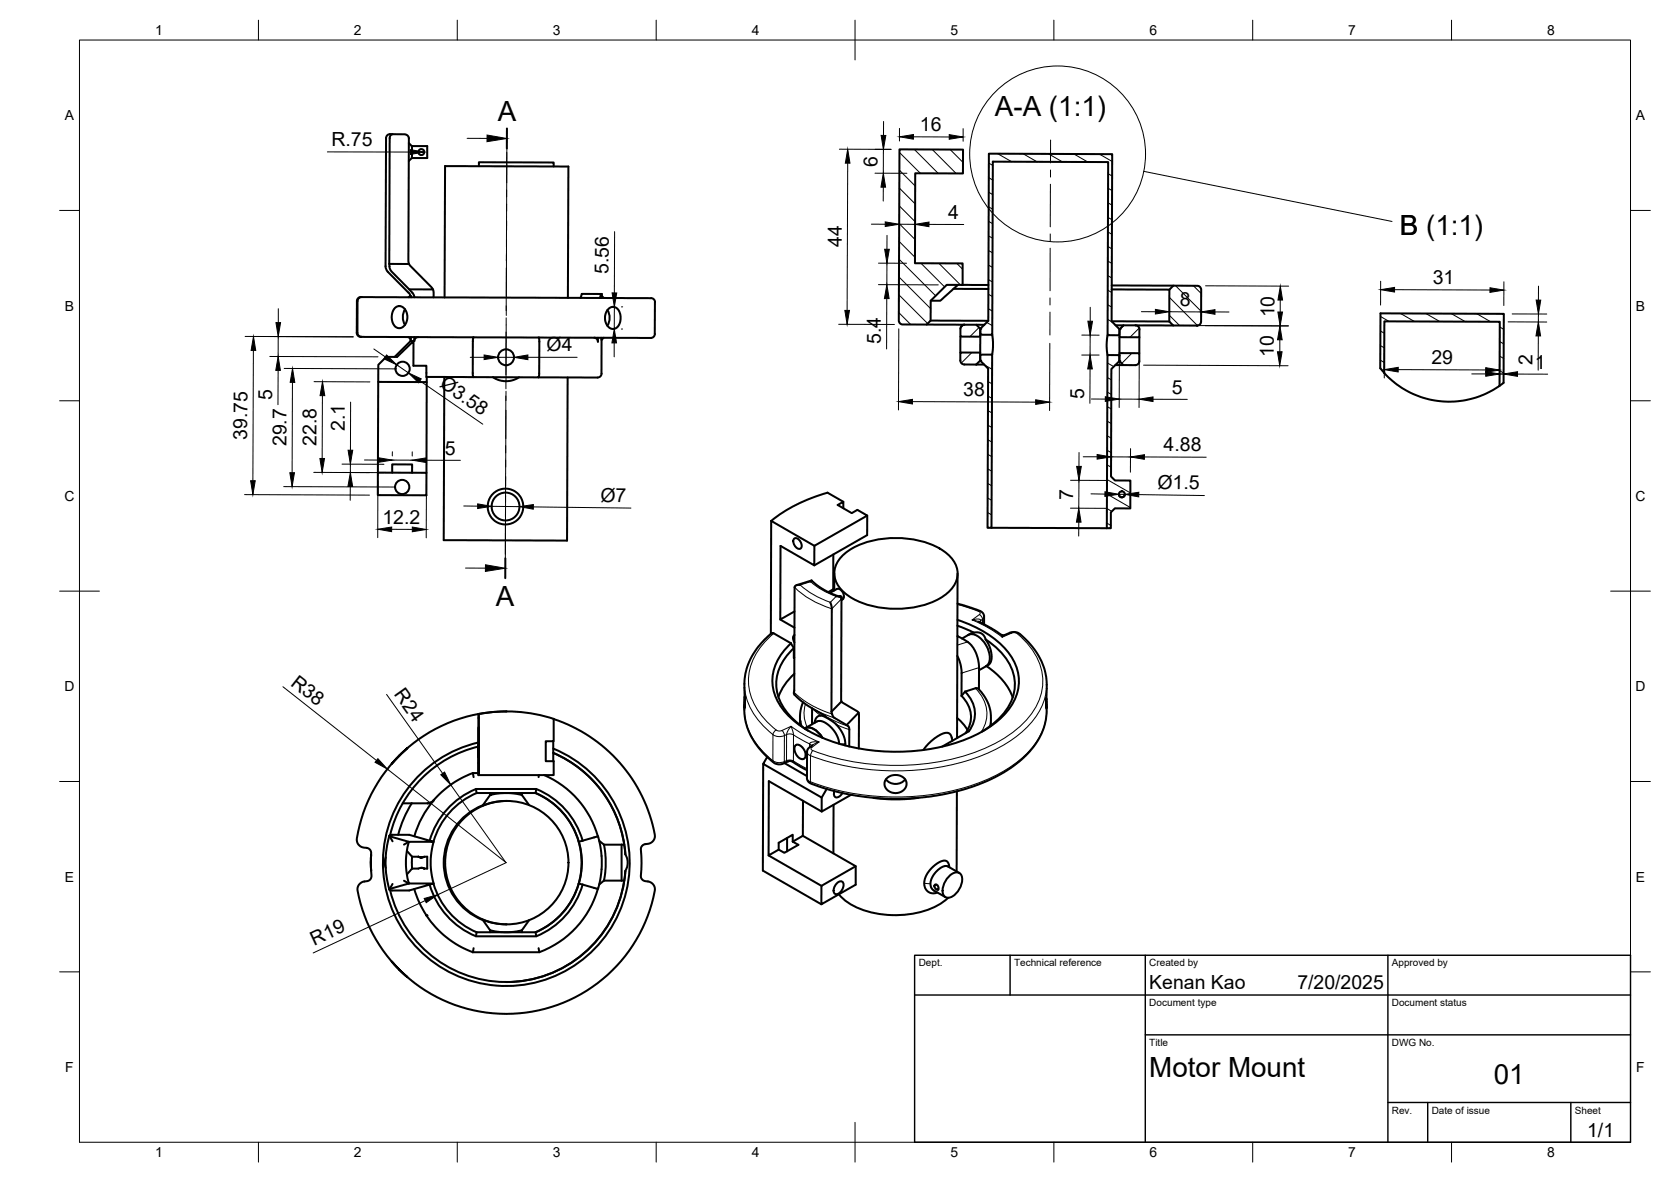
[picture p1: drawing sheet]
<svg xmlns="http://www.w3.org/2000/svg" width="420mm" height="297mm" viewBox="0 0 420 297" stroke-linecap="round" stroke-linejoin="round" font-family="sans-serif">
<!-- layer: Visible -->
<g fill="none" stroke="#000" stroke-width=".51">
<path d="M98.1 33.7h.6M98.1 33.7a1.01 1.01 0 0 0-1 1l-.2 32.2M102.8 35.9l.7 .8M103.5 36.7v3M103.5 36.7h3.9v3h-3.9M103.5 39.7l-.7 .8M226.2 37.5l15.9 .1v6l-12-.1v22.7h11.9v5.4h-4l-4 4v5l-1 1-6.2-.1-.5-.2-.3-.5zM248.6 38.6l31.1 .1-.2 42 2 2v1.6l-3-.1 .1-43.5-29-.1-.1 43.5h-3v-1.5l2-2zM120.4 41.8v-1h18.8v1M89.7 75.7v7.9a1.03 1.03 0 0 0 1.2 1.1M89.9 75.7v7.9a1.01 1.01 0 0 0 1 1.1M90.7 74.7l70.3 .2a7.5 7.5 0 0 1 3.4 .3l.3 .7-.1 8a1.3 1.3 0 0 1-1.8 1l-71.9-.2"/>
<path d="M90.8 74.6a1.01 1.01 0 0 0-1.1 1M90.9 74.6a1.01 1.01 0 0 0-1 1M96.9 66.9l.2 .8 .4 .6 5.2 5.2 .5 .8M97.9 66.3h4.9l6.1 6.4h-6M97.9 66.3l.1-31.6 .2-.7 .5-.3 3.2 .1 .6 .2 .3 .7-.1 30.9 .1 .7M97.9 66.3l.1 1 .3 .7 5.4 5.6 .5 1.1M99.2 77.5l.7-.5 .8-.1 .8 .5 .7 1 .2 1-.1 1.1-.4 1.1-.9 .8-.8 .1-.6-.3-.9-1.1-.2-1.8 .3-1.2zM101.9 77.7a3.7 3.7 0 0 0-.1 3.9M102.8 74.7l.4-.4 .2 .4M108.9 72.7l.1 2M111.8 74.7l.1-33h.2l30.8 .2-.1 33M151.3 73.9h-5l-.3 1"/>
<path d="M151.3 74.4l-.1 .5M151.3 74.4l-.1-.5-.4 1M151.3 74.4l.5 .5M152.7 77.9a3.7 3.7 0 0 1 0 3.9M153 77.6l1-.5 1 .3 .6 .7 .4 .9v1.2l-.2 1-.5 .9-.7 .5-.7 .1-.7-.4-.6-.6-.4-.9 .1-1.9zM239.7 72.6h8.8M240.9 71.6l-3 2.7a3 3 0 0 1-3.3 1.3h-.6M242 71.6h6.5M279.5 71.7l15.5 .1M279.5 72.7l14.5 .1M295 71.8h6.2l.6 .4 .2 .5v8.1l-.1 .5-.4 .4-6.5 .1-1-1v-8zM95.1 96l-.1 22.8"/>
<path d="M102.7 84.7l.6 .5M103.2 85.7h.8M103.2 85.7l-4 4M103.3 85.2l-.1 .5M103.4 84.7l-.1 .5M104.2 84.7v1M105.1 84.7a.98 .98 0 0 0-.9 1M107.3 96l-.1 22.8M111.7 94.7l-.1 41 31 .2 .1-41M119.1 84.8l-.2 .7v8.7l.1 .6-11.8-.1v-2.8h-3.3l.1-6.2-4.2 4h-2.7l-2 2v4.3h12.2v-1.3M123.9 94.8l1.5 .7 1.4 .3 1.9-.2 1.8-.8M135.4 84.8l.2 1v8.4l-.2 .6h-16.4"/>
<path d="M149.4 84.9a.98 .98 0 0 1 .9 1M150.3 84.9v1M151.2 84.9l.1 .5M151.3 85.4v8.5a1.42 1.42 0 0 1-1.7 1l-14.2-.1M151.8 84.9l-.5 .5M233 81.6h9.5M234 80.6h14.5M241.5 88.6h5v2l-1.1 1h-2.9a1.01 1.01 0 0 1-1-1zM241.5 84.6v4M241.8 81.9l.7-.3h3l1 1v2h-5v-2zM245.4 91.6h2.1M245.5 81.6h2"/>
<path d="M246.5 89.1h3l-.2 43.5h-1l.2-40-2-2zM246.5 84.6v4M249.5 84.1l.2 3.2-.2 1.8M278.5 89.2h3v1.5l-2.1 2v27l1 1 3.8 .1v7l-3.9-.1-1 1v4h-1zM278.5 84.2l-.2 2.1 .2 2.9M279.5 80.7l14.5 .1M280.5 91.7h1.9M280.5 81.7l2 .1M281.5 88.7l5 .1v2a1.01 1.01 0 0 1-1 1l-3.1-.1-.9-1zM281.5 84.7v4M281.5 82.7l1-.9h3a1.01 1.01 0 0 1 1 1v2l-5-.1zM285.5 81.8h9.5"/>
<path d="M286.5 84.8v4M347 92.6l.1-13.9 31 .2v17.3M347.1 92.5l1 1.2M348.1 80.8l29 .1-.1 16.1a22.1 22.1 0 0 1-29-3.3zM378.1 96.2l-1 .7M95 118.8h12.2v5.7l-12.2-.1zM98.6 118.8v-2.1h5v2.1M193.9 130.9l-.1 28.4M199.7 135.4a1.28 1.28 0 0 1 1.7 .9 .92 .92 0 0 1 .2 1 .92 .92 0 0 1-.8 .6 1.92 1.92 0 0 1-1.1-2.5zM204.8 137.2l-.1 4.9-8.4-4.9-.1 18.5 3.6-2M209.5 139.3v8.8l.3 .1M212 126.1l-3.9-2.3a39.4 39.4 0 0 0-14.2 7.1"/>
<path d="M212 127.7v-1.6l-1.4 .8 3.6 2.1 1.4-.9 2.5 1.5-13.3 7.6-10.9-6.3M212.1 139.4a20.9 20.9 0 0 1 15.6-4.1 17.8 17.8 0 0 1 11.6 5 5.8 5.8 0 0 1-.8 8.5 20.9 20.9 0 0 1-15.6 4.1 17.8 17.8 0 0 1-11.6-5 5.8 5.8 0 0 1 .8-8.5zM218.1 129.6l-.1 4.9-13.3 7.6M249.3 132.6l29 .1M281.3 124.2l.2 .6 .5 .2 .6-.2 .2-.6M196.2 155.7l3.6 2M199.8 159.6l-.4 .7 .4 1.2M201.2 147l-1 .1-.4 .4-.2 26.7 .8 1.1 1.7 1.3 5.5 3.4M203.8 146.2l.3-.3 1.4 1.3 1.7 1 3.9 1.7M204 145.9l-3.7 1.2M208.7 149l1.7-1a1.71 1.71 0 0 1 1.5 2.6l-.3 .2M208.8 151.4l.3 1.3v26.2l2.5-2.6 4.3 2.8-3 3.1"/>
<path d="M209.5 148.1l-1.2 .7M209.8 144.1v4.3M210.2 149.9l.9 .1 .5 .4v25.9M210.9 149.9l.4-.1 .3 .2v.6M240.7 159.9l2.6 1.4M240.7 157.2l4.2 1.8M240.7 151.7l4.7 1.4 1.5 .7 .5 .9v2.2M240.7 155.8a26.3 26.3 0 0 1 13.3 8.8 11.3 11.3 0 0 1-1.5 15 33.9 33.9 0 0 1-19.8 8.8 47.6 47.6 0 0 1-29.9-5 16.8 16.8 0 0 1-8.4-10.4 12.1 12.1 0 0 1 4.5-11.3M240.8 144.2l-.2 41.3M243.4 159.6a3.1 3.1 0 0 1 3.5 1.2 6.1 6.1 0 0 1 1.7 5.8l-.7 .8M244.9 159h1.3l1 .5 1.5 2.7 .6 1.8v1.6l-.5 1.2-2.6 1.6M244.9 159l-.8 .2-2.2 1.3"/>
<path d="M246 156.2l3.1 1.6 2.8 1.8h.7l2-.8 1.3 .2 1.1 .8 1.8 1.8 2.4 3.3 1.5 3.5 .5 3.2-.1 6.5v-2.7M120.4 179.4a38 38 0 0 1 18.8 1.3v5.6h-2v5h2v3.5h-18.8v-15.4h-.1v8.2a30 30 0 0 0-22.2 22.3M127.4 178.8a37.9 37.9 0 0 0-37.7 32.3 2.29 2.29 0 0 0 2.7 2l.6 .4 .3 .7-.1 3 .2 2.9a1.28 1.28 0 0 1-1.1 1.3 2.14 2.14 0 0 0-2.4 2.5 38 38 0 0 0 37.6 30.9 38 38 0 0 0 37.2-31.3 2.26 2.26 0 0 0-2.6-2.1l-.7-.4-.2-.5 .1-3.7-.2-3.3a1.28 1.28 0 0 1 1.1-1.4 2.14 2.14 0 0 0 2.4-2.4 38 38 0 0 0-25.4-29M187.2 177.4l.1 3 1 3.5 1.5 2.8 2.3 2.7 2.9 2.5 1.3 .2 2-.8h.6l4 2.3M198.9 161.7l-4.6-2.6-.7 .4-2.2 2.1-2.3 3.3-1.4 3.3-.5 2.8v6.9v-2.9M198.9 161.7l.7 1.2v2.5l.1-.1M199.6 162.9a11.6 11.6 0 0 0-4 11.7 17.3 17.3 0 0 0 7 8.7l.6 .3M199.7 169.3a14.4 14.4 0 0 0-4 5.8M201.9 176.5l-.6 2.1-.2 3.1M204.2 178v4M209.1 178.9l.3 .9 .3 .5 3.7 2.3 .2 .6-.1 4.4M215.9 179.1v9"/>
<path d="M240.7 164.8l.7 1.9 .4 1.7v6.5M241.8 174.9a7 7 0 0 1 1 9.3M242.6 173.8a7.3 7.3 0 0 1 1 10l-6.7 3.8M242.7 173.8l-.9 1.1M243.3 161.3l1.5 1.6 .6 1.2 .5 1.6 .3 1.8-.1 5.8M246 173.1l1.6 2 1.1 2.2 .4 1.7 .1 3.4M246 173.1l-.7-.1-2.6 .8M247.8 160.7a14.6 14.6 0 0 1 7.3 10.3 12.4 12.4 0 0 1-5 10.6l-3.2 2.3M248 167.4a16.2 16.2 0 0 1 6.6 7.9M263.2 177.6l-.2 3.4-.5 1.7-.8 2-2.2 3.4-3.2 3.3-3.9 2.7-5.3 2.6-5.2 1.8-6.3 1.4-7.8 .8h-4.4l-4.1-.2-4.1-.6-3.9-.7-3.8-1-3.5-1.3-.7-.4-.4-.8v-6.9l.4-.8 1-.7M100.4 189.9l2-1.9-3.9 3.9zM118.9 194.3a24.4 24.4 0 0 0-9.9 6.9"/>
<path d="M118.9 194.3h.1M119.7 198.3h15.2l-.2 1h-14.9zM119.7 198.3a20 20 0 0 0-11.7 13M119.9 199.3a19 19 0 0 0-10.9 12.2M120.3 187.6l.1 7.2M120.3 194.3h-1.4l.2 1M120.3 187.3v3zM120.3 186.6a31 31 0 0 0-19.5 46.3 31 31 0 0 0 50.1 4.1 31 31 0 0 0-11.8-48.9M120.3 194.8v-12l.1 12M120.4 187.3v3zM123.2 199.8l-1.9 2.6a15.4 15.4 0 0 1 6.1-1.1M123.2 199.8h.1a15.8 15.8 0 0 1 7.9 0"/>
<path d="M123.2 199.3v.5M131.2 199.8l1.9 2.5M131.2 199.3v.5M134.6 199.3a19 19 0 0 1 11.6 17.5 19 19 0 0 1-11.6 17.5M134.7 199.3a19 19 0 0 1 10.8 12.2M134.9 198.3a20 20 0 0 1 11.6 13M135.5 194.8l-.1 .5M136.8 194.8a23.9 23.9 0 0 1 13.5 15.4M139.1 186.3v5M191.9 192l-.1 26.8 14.7 8.5M192.9 190.2l-1 1.8 14.7 8.4v3.5l7.4-4.2M197.2 191.8l5.7 3.2"/>
<path d="M200 187.4l.4-.3 .5 .1 1.2 1 .5 1.4-.1 .7-.3 .3-.9 .1-1.1-1-.5-1.4zM201 182.1l.2-.9 .3 1.3M202.4 183l3.2-1.8 1.4 .2 1.6 1.1 1.2 1.3 .9 1.6 .3 1.5M202.4 183v.1M202.4 183a2.97 2.97 0 0 1 3.4 1.1l1 1.3a4.6 4.6 0 0 0-3.9-2.6l-.5 .2M204.8 181.7l.2-.9 .4-.6 1-.4 1.3 .5 1.9 1.2 1.3 1.3 1 1.6 .5 1.5 .1 1.4M207.9 198.3l-1.3 2.1M209.8 198.8a.93 .93 0 0 0-.1 1.2 .93 .93 0 0 0 1.2 .3l.9-1M222.8 195.9a3.1 3.1 0 0 0 4.8 0M222.8 195.8l.8-.7 .9-.3 1.9 .2 .9 .5 .5 .7 .1 .6-.1 .8-.4 .8-1 .7-1.1 .2-1.3-.2-1-.7-.5-.8-.1-1.1zM239.5 186.1l-.3-1.2-.5-.6-.4-.1h-.9l-2.5 1.4-1.6 1.5-1.1 1.4M240.6 198.9l-.1 20.1"/>
<path d="M240.7 180.4l1.3 1.3 1.3 1.8M93.3 214.8v4zM97 215.5a3.9 3.9 0 0 0 0 2.6M97.9 210l.7-.2h4.3l6 1.7-6.1 .1M97.9 210a24.1 24.1 0 0 0 0 13.6M97.9 210l.1 .2M98 210.2l.7 1.2M98 210.2l4.8 1.3a18.9 18.9 0 0 0 0 10.5M101.2 201.9h6.3M102.3 213.8l1.3 1.5M102.8 211.5l-1.2 .7M103.5 201.9a28 28 0 0 0-3.4 7.9"/>
<path d="M103.6 215.3v3M103.6 218.3l-1.3 1.5M103.6 215.3h1.6M105.2 215.3l.6 .2 .9-.2-.6 .2zM105.9 218.1l.8 .2-.6-.2-2.5 .2M106.7 215.3h.7v3h-.7M107.5 201.9l.7-.1 .8-.6a1.92 1.92 0 0 1-1.5 .7zM108.9 211.5h.1M109 201.2a24 24 0 0 0-4.8 9M109 211.5a18.9 18.9 0 0 0 0 10.5M121.4 202.4a15.5 15.5 0 0 0-9.8 14.4 15.5 15.5 0 0 0 9.8 14.4M145.5 211.5h.1"/>
<path d="M145.5 211.5a16.7 16.7 0 0 1 .8 5M146.3 217a16.7 16.7 0 0 1-.8 5M146.3 216.5v.5M150.3 210.2l-4.8 1.3M150.3 210.2l.1 .1a22.5 22.5 0 0 1-.1 13.1l-4.8-1.4M150.7 211.3l1.1 1M151.8 212.3l.2 .5a22.4 22.4 0 0 1-.2 8.5M151.8 212.3h5.2M156.3 212.3v9M156.9 212.3a30 30 0 0 0-17.8-23.1 29.9 29.9 0 0 1 18.2 25.5M157 212.3l.1 1a4.7 4.7 0 0 0 .6 2.6l.1 .6a4 4 0 0 1-.6 2.4l-.2 2.4M157.3 218.9a30 30 0 0 1-27.6 27.8 30 30 0 0 1-31.6-23"/>
<path d="M193.3 215l13.2 7.6M195.8 211.8l3.5-2v1.7l1.4 .8-3.5 2-1.4-.8zM197.9 210.6v3.3M201.9 210l13.3 7.7v4.6l-8.7 5v-4.7l8.7-4.9M201.9 201.2v8.8l-2.6 1.5M206.6 203.9l-13.3-7.6v18.7l2.5-1.5M209.6 202.3l-.1 12.1M219.6 200.5h.5M230.9 200.5l-4.5 .4h-2.9l-3.7-.4M238.7 218l-.3-1.1-.3-.4-.7-.2-.8 .2-2.1 1.4-.9 1-.8 1.2-.4 1.6v.9l.4 .9 .5 .6 .8 .3 .7 .1 .9-.2M241.2 219.4l-2.9-1.7-.6-.1-1.7 .9-1.5 1.8-.5 1.6 .3 1.4 .5 .5 2.9 1.7M98 223.4l-.1 .2"/>
<path d="M98.7 222.2l-.7 1.2M101.6 221.3l1.2 .7M102.8 222l6.1 .1-6 1.7h-4.3l-.7-.2M102.8 222l-4.8 1.4M104.2 223.4a24 24 0 0 0 14.7 15.9M108 222.3a20 20 0 0 0 11.7 13M109 222a19 19 0 0 0 10.9 12.3M109 222l-.1 .1M118.9 239.3h.1M119.1 238.3l-.2 1h16.7l-.2-1M119.8 234.3l-.1 1h15.2l-.2-1M119.8 234.3h14.9"/>
<path d="M123.2 233.8h.1a15.8 15.8 0 0 0 7.9 0M123.2 233.8v.5M127.4 232.3a15.4 15.4 0 0 1-6.1-1.2l1.9 2.7M133.1 231.2l-1.9 2.6v.5M145.5 222h.1M145.5 222a19 19 0 0 1-10.8 12.3M146.5 222.3a20 20 0 0 1-11.6 13M150.3 223.4a24 24 0 0 1-14.7 15.9M151.8 221.3l-1.1 1M151.8 221.3h5.2M156.9 221.3a30 30 0 0 1-29.6 25.5M210.5 221.9a.92 .92 0 0 1 1.5 0 2.33 2.33 0 0 1-1.9 2.8 1.55 1.55 0 0 1 0-2.4z"/>
<path d="M210.9 224.7a16.9 16.9 0 0 0 11.9 5.2 21.8 21.8 0 0 0 14.8-3.6l.8-.7M235.1 222.3h.4l.3 .3 .2 .6-.1 .4h-.4l-.5-.6zM238.4 220.5a2.28 2.28 0 0 1 3-1 3.4 3.4 0 0 1-.4 4.3 3.1 3.1 0 0 1-3.1 1.7 2.29 2.29 0 0 1-.7-3.1zM98.5 241.6l3.9 4z"/>
<circle cx="105.9" cy="38.2" r=".75"/>
<circle cx="101.2" cy="92.7" r="1.79"/>
<circle cx="127.2" cy="89.8" r="2"/>
<circle cx="101.1" cy="122.4" r="1.79"/>
<circle cx="127.1" cy="127.3" r="3.5"/>
<circle cx="127.1" cy="127.3" r="4.5"/>
<circle cx="282.1" cy="124.2" r=".75"/>
<circle cx="127.4" cy="216.8" r="15.5"/>
</g>
<!-- layer: Visible Narrow -->
<g fill="none" stroke="#000" stroke-width=".25">
<path d="M194.6 159.2a15.9 15.9 0 0 0-6.4 12.2 16.1 16.1 0 0 0 7 12.1M199.8 147.6a22.5 22.5 0 0 0 9.4 5.4M201.2 147a21.3 21.3 0 0 0 7.6 4.4l1.4-1.5M203.8 146.2l-2.6 .8M203.8 146.2a18.6 18.6 0 0 0 6.4 3.7M211.6 150.5l-2.5 2.5M240.8 151.9l5.2 1.7M240.9 160l-.2 .2M246 153.6l.5 .4-.2 .4M246 156.2l-1.6-.4 1.9-.2 .3 .3v.6M246.4 153.5l-.4 .1M247 155.6a1.33 1.33 0 0 0-.8-1.1l-1.7 1.3a31.4 31.4 0 0 1 7.5 4.3"/>
<path d="M247 155.6l-.7 .7M247 155.6v1.1M247.5 154.9l-.5 .7M251.6 159.4l.1 .2a.34 .34 0 0 0 .2 .4 .34 .34 0 0 0 .4-.2l.5-.3M253.9 159l.4 .1M254.3 159.1l-2.3 1M254.4 159.1l.7-.1 .7 .2M255.8 159.3a15.6 15.6 0 0 1 6.4 13.1 16.9 16.9 0 0 1-7.2 11.4 47.7 47.7 0 0 1-26.3 8.5 59.6 59.6 0 0 1-24.3-3.7M255.8 159.2l.6 .1M187.2 178.4a16.7 16.7 0 0 0 7.1 12.8M187.2 171.8a16.7 16.7 0 0 0 7.1 12.8M199.6 173.9l2.1 1.9 2.2 1.3 2.9 1.5 2.4 .8"/>
<path d="M202.5 176.9a7.8 7.8 0 0 0 .5 5.8M203.9 177.8l3.2 1.6 2.7 1M204.2 178l2.2 1.8M207.6 180l2.9 1.4 2.8 1.1M243.3 161.3l-2.6 .8M245.3 173a8.4 8.4 0 0 1 1.4 11M246.2 167.8l-4.4 1.3M263.2 178.6a16.8 16.8 0 0 1-7.5 12.9 47.8 47.8 0 0 1-24.5 8.5 61 61 0 0 1-27.8-3.7l-.5-.8M263.2 172.1a16.8 16.8 0 0 1-7.5 12.9 47.8 47.8 0 0 1-24.5 8.5 61.7 61.7 0 0 1-27.4-3.6M194.3 191.2a3 3 0 0 0 2.9 .2l-.2 .5M194.3 191.2l.2 .4M194.4 184.6l-.1 6.6"/>
<path d="M195.2 183.5a1.38 1.38 0 0 0-.8 1.1M195.2 183.5l.4 .2h.8l2.5-1.2a31.5 31.5 0 0 0 7 4l-1.8 1.3M196.6 183.6l.5 .5 .1 .8a3 3 0 0 1-2.9-.3M197.8 191.1v.3h.3M197.8 191.1l.7-.1 1 .2M197.8 184.6l-.6 .3v6.5l.6-.3M197.8 184.6l.7-.2 1 .3M199.5 191.2l-.2 .3M199.5 191.2l3.4 2M199.5 184.7l4.1 2.2M199.5 184.7l-.6-2.2-.7 1-.4 1v6.6M199.5 184.7v6.5"/>
<path d="M201.2 180v1.4M202.9 189a1.16 1.16 0 0 0 .9 .9M203.6 187l.2-.3 .6-.3 1.5 .1-1.6 .8M203.6 187l-.1 .8h.6M203.6 187l.4 .5M203.8 189.9v6.6l.2 .4M204.1 187.8l-.2 .4 .5 .4M204.4 188.6l-.4 .6-.2 .7M210.3 182.1l3.3 1.3M212.5 186.9l-1.3 .1M249.2 180.2l-.4 2.4M232.4 222l1.6 .1"/>
</g>
<!-- layer: Visible -->
<g fill="#000">
<circle cx="246.5" cy="90.6" r=".25"/>
<circle cx="246.5" cy="82.6" r=".25"/>
<circle cx="281.5" cy="90.7" r=".25"/>
<circle cx="281.5" cy="82.7" r=".25"/>
<circle cx="123.2" cy="199.8" r=".25"/>
<circle cx="107.2" cy="230" r=".25"/>
</g>
<!-- layer: BORDER -->
<g fill="none" stroke="#000" stroke-width=".25">
<path d="M20 10.1h390v276.9h-390zM65 5.1v5M115 5.1v5M165 5.1v5M215 5.1v10M265 5.1v5M315 5.1v5M365 5.1v5M15 52.9h5M410 52.9h5M15 100.7h5M410 100.7h5"/>
<path d="M15 148.6h10M405 148.6h10M15 196.4h5M410 196.4h5M15 244.2h5M410 244.2h5M65 287v5M115 287v5M165 287v5M215 282.1v9.9M265 287v5M315 287v5"/>
<path d="M365 287v5"/>
</g>
<!-- layer: TITLEBLOCK -->
<path d="M230 240.1h180v46.9h-180zM230 250h180M254 240.1v9.9M288 240.1v46.9M349 240.1v46.9M288 260.1h122M349 277.1h61M359 277.1v9.9M395 277.1v9.9" fill="none" stroke="#000" stroke-width=".36"/>
<!-- layer: Hatching -->
<g fill="none" stroke="#000" stroke-width=".25">
<path d="M226.1 38.3l5.3 5.3M229.9 37.6l6 6M234.4 37.6l6 6M238.9 37.6l3.2 3.2M250.9 38.6l3.5 2M257.3 38.7l3.5 2M263.7 38.7l3.5 2M270.1 38.7l3.4 2M276.5 38.7l3.2 1.9M226.1 56.2l4 4M226.1 51.7l4 4M226.1 47.3l4 3.9"/>
<path d="M226.1 42.8l4 3.9M248.6 59.3l1 .6M248.6 55.6l1 .6M248.6 52l1 .6M248.6 48.3l1 .6M248.6 44.7l1 .5M248.6 41l1 .6M278.6 58.3l1 .6M278.6 54.6l1 .6M278.6 51l1 .5M278.6 47.3l1 .6M278.6 43.7l1 .5"/>
<path d="M226 78.6l3 3M226 74.1l7.3 7.2M226 69.6l8 8M226.1 65.1l9.2 9.2M226.1 60.7l4 4M231.6 66.2l5.9 5.9M236.1 66.2l5.4 5.4M240.6 66.2l1.4 1.5M248.5 77.6l1 .6M248.5 73.9l1 .6M248.5 70.3l1 .6M248.5 66.6l1.1 .6"/>
<path d="M248.6 63l1 .5M278.5 76.6l1 .6M278.5 72.9l1 .6M278.5 69.3l1 .5M278.6 65.6l.9 .6M278.6 61.9l1 .6M294 79.2l2.6 2.6M294 74.7l7.1 7.1M295.6 71.8l6.4 6.4M300.1 71.8l1.9 2M347.1 79.5l2.2 1.3M352.2 78.8l3.5 2"/>
<path d="M358.6 78.8l3.5 2M365 78.8l3.4 2M371.3 78.9l3.5 2M377.7 78.9l.4 .2M242.4 81.6l-.9 .9M244.3 88.6l-2.6 2.7M246.2 82.3l-2.3 2.3M246.5 83.8l.6 .3M247.5 91.7l1.9 1.1M248.1 81l1.4 .8M248.4 99.5l1 .6M248.4 95.9l1 .6"/>
<path d="M249.4 89.1h.1M278.4 98.5l1 .6M278.4 94.9l1 .5M278.4 91.2l1.7 .9M278.5 83.9l.6 .4M278.5 80.2l1.2 .7M281.4 89.2l.1 .1M282.6 81.8l-1.1 1.1M284.6 88.8l-2.6 2.5M286.4 82.5l-2.3 2.3M347.1 90.5l1 .6M347.1 86.9l1 .5"/>
<path d="M347.1 83.2l1 .6M377 96.8l.1 .1M377.1 93.2l1 .5M377.1 89.5l1 .6M377.1 85.8l1 .6M377.1 82.2l1 .6M248.4 117.8l1 .6M248.4 114.2l1 .6M248.4 110.5l1 .6M248.4 106.9l1 .5M248.4 103.2l1 .6M278.4 116.8l1 .6"/>
<path d="M278.4 113.2l1 .5M278.4 109.5l1 .6M278.4 105.8l1 .6M278.4 102.2l1 .6M248.3 132.5l.3 .1M248.3 128.8l1 .6M248.3 125.1l1 .6M248.3 121.5l1 .6M278.3 131.5l1 .5M278.3 127.8l1.2 .7M278.3 124.1l5.9 3.4M278.3 120.5l5.9 3.4"/>
</g>
<!-- layer: Section Lines -->
<path d="M127.5 32.3l-.1 5M127.1 140.3l-.1 5" fill="none" stroke="#000" stroke-width=".51"/>
<path d="M117.5 34.8h4.9M127.4 37.3v15.8M127.4 55.5v2.3M127.3 76.9v2.4M127.4 60.2l-.1 14.3M127.2 98.3v2.4M127.3 81.6l-.1 14.3M127.1 119.7v2.4M127.2 103.1l-.1 14.3M127.1 124.5v15.8M117.1 142.8h5" fill="none" stroke="#000" stroke-width=".25"/>
<path d="M122.5 33.9l5 .9-5.1 .8zM122.1 141.9l5 .9-5.1 .8z" fill="#000" stroke="#000" stroke-width=".25"/>
<!-- layer: Detail Boundary -->
<g fill="none" stroke="#000" stroke-width=".25">
<path d="M287.6 43.1l62.4 12.6"/>
<circle cx="265.9" cy="38.7" r="22.1"/>
</g>
<!-- layer: Smart Centers -->
<g fill="none" stroke="#000" stroke-width=".25">
<path d="M127.4 38.3v7.6M264.2 35.2l-.1 5.7M127.4 51.3l-.1 10.7M127.4 47.7v1.8M264.1 58.8v1.8M264.1 46.3v10.7M264.1 42.7v1.8M127.3 79.9v1.7M127.3 67.4v10.7M127.3 63.8v1.8M264 78.4v5.8M264 74.9v1.8"/>
<path d="M264.1 62.4l-.1 10.7M127.2 99.5v10.7M127.2 95.9v1.8M127.3 83.4l-.1 10.8M127.1 115.6v10.7M127.1 112v1.8M127.1 131.7v7.6M127.1 128.1v1.8"/>
</g>
<!-- layer: FD_Dimensions -->
<g fill="none" stroke="#000" stroke-width=".25">
<path d="M82.3 38.2h20.9M211.1 37.5h12.9h-4M222.1 37.5v6M222.2 30.5l-.1 3.5M226.2 32.3v3.1M229.7 34.4h9M242.2 32.3v3.2M154.5 58.2v15.4M213.1 41l-.1 37M219.1 56.3l3.5 .1M220 43.5h8M222.1 47v3.5"/>
<path d="M223 59.1v3.5M226.1 56.4h4M233.6 56.4h8.7M70 77.6v3.5M154.5 77.1v5.6M156.3 77.1h.3M220.9 71.5l15 .1M220.9 66.1l7 .1M223 75l-.1 12.7M223 66.1v5.4M274.1 77.2v3.5M287 78.3h3.5"/>
<path d="M294 78.3l8 .1M303.1 71.8l20.9 .1M305.5 78.4h3.5M321.9 75.4v3M347.2 70.7l-.1 6M350.6 72.8l24 .1M378.1 70.8v6M380.2 78.9h8.7M386.8 78.9v2M386.8 71.9v3.5M61.6 84.5l27.2 .2M63.7 88.1l-.1 32.7"/>
<path d="M67.8 89.6l27.2 .1M69.9 93.1v8.6M70 84.6l-.1 5M71.5 92.6l27.6 .1M73.5 96.1l-.1 22.7M79 95.9l14 .1M81.1 99.4l-.1 15.8M94 87.7l2.9 2M99.8 91.7l2.9 2M105.6 95.7l15.8 10.9M118.2 89.8h3.5M125.2 89.8h4"/>
<path d="M132.7 89.8h12.4M154.4 86.2v3.5M156.2 82.7h.3M210.9 81.5h14M226 82.6l-.1 20.4M264 86.3l-.1 16.9M272 89.2h4.4M272 84.2h4.4M274.1 92.7l-.1 8.7M274.1 84.2v5M281.5 90.9l-.1 11.5M286.4 90.9v11.5"/>
<path d="M287.5 91.8l36.4 .1M287.6 81.8l36.4 .1M321.8 85.4v3M348.1 82.9v12.1M351.6 92.9l22 .1M370.1 94h3.5M377.1 95.5v.6M377.1 94h1M377.1 83v12.1M378.1 94.7v1.4M379.2 80.9h9.7M381.6 94h7.5"/>
<path d="M386.8 84.4v8.6M78.9 118.7l17.6 .1M86 116.6l10.5 .1M88.1 116.7v2.1M88.2 101.1l-.1 12M91.7 115.6h3.4M98.6 115.6h5M98.7 113.5l-.1 1.1M103.7 113.5v1.1M107.1 115.7h8.7M229.4 100.9l31 .2M271.3 113.7v3.5"/>
<path d="M272.4 114.8h3.5M274.4 100.3h3.5M279.4 114.8h4.8M281.4 100.3h5M284.3 112.7l-.1 6M287.8 114.8l15.5 .1M289.9 100.3l8.6 .1M61.5 124.3l31.4 .1M71.3 122.3l27.7 .1M88.1 122.2v3.5M95 120.9v14.2M98.5 133h5.2"/>
<path d="M107.2 120.9v14.3M116.6 127.2h3.5M123.6 127.2l7 .1M134.1 127.4l24.5 .3M269.2 127.7h9M269.2 120.7h9.1M271.3 131.2l-.1 3.5M271.3 120.7v7M274.3 124.1l3.5 .1M281.3 124.2h1.5M286.3 124.3l16.5 .2M71.1 172.6l23.6 18.5"/>
<path d="M97.2 174.5l14.1 19.9M97.4 193.3l29.9 23.5-14-19.6M127.3 216.8l-17.2 8M106.9 226.3l-28.2 13.2"/>
</g>
<g fill="#000" stroke="#000" stroke-width=".25">
<path d="M103.2 37.6l3.5 .6-3.5 .6zM221.6 34h1.1l-.6 3.5zM226.2 34.4l3.5-.6v1.2zM238.7 33.8l3.5 .6-3.5 .6zM213.1 37.5l.6 3.5h-1.1zM222.1 43.5l.6 3.5h-1.2zM222.6 55.8l3.5 .6-3.5 .5zM230.1 56.4l3.5-.6v1.2zM153.9 73.6h1.2l-.6 3.5zM212.4 78h1.2l-.6 3.5zM223 71.5l.6 3.5h-1.2zM222.4 62.6h1.2l-.6 3.5z"/>
<path d="M290.5 77.8l3.5 .5-3.5 .6zM302 78.4l3.5-.6v1.2zM321.3 78.4h1.2l-.6 3.5zM321.9 71.9l.6 3.5h-1.2zM347.1 72.8l3.5-.6v1.2zM374.6 72.3l3.5 .6-3.5 .6zM386.2 75.4h1.2l-.6 3.5zM63.7 84.6l.6 3.5h-1.2zM69.9 89.6l.6 3.5h-1.2zM69.4 81.1h1.1l-.5 3.5zM73.6 92.6l.5 3.5h-1.1zM81.1 95.9l.6 3.5h-1.2z"/>
<path d="M97.2 89.2l2.6 2.5-3.3-1.5zM102.7 93.7l3.2 1.5-.7 1zM121.7 89.2l3.5 .6-3.5 .6zM129.2 89.8l3.5-.6v1.2zM154.5 82.7l.5 3.5h-1.1zM274.1 89.2l.6 3.5h-1.2zM273.5 80.7h1.2l-.6 3.5zM277.9 99.7l3.5 .6-3.5 .6zM286.4 100.3l3.5-.6v1.2zM321.2 88.4h1.2l-.6 3.5zM321.8 81.9l.6 3.5h-1.2zM348.1 92.9l3.5-.6v1.2z"/>
<path d="M373.6 92.4l3.5 .6-3.5 .6zM373.6 93.4l3.5 .6-3.5 .6zM378.1 94l3.5-.6v1.2zM386.8 80.9l.6 3.5h-1.2zM72.9 118.8h1.1l-.6 3.5zM80.4 115.2h1.2l-.6 3.5zM87.5 113.1h1.2l-.6 3.6zM95.1 115l3.5 .6-3.5 .6zM103.6 115.6l3.5-.5v1.1zM225.9 100.9l3.5-.5v1.1zM260.4 100.5l3.5 .6-3.5 .5zM270.7 117.2h1.2l-.6 3.5z"/>
<path d="M275.9 114.2l3.5 .6-3.5 .6zM284.2 114.8l3.6-.5-.1 1.1zM63 120.8h1.2l-.6 3.5zM88.1 118.8l.6 3.4h-1.2zM95 133l3.5-.6v1.2zM103.7 132.4l3.5 .7-3.5 .5zM120.1 126.6l3.5 .6-3.5 .6zM130.6 127.3l3.5-.5v1.2zM271.3 127.7l.5 3.5h-1.1zM277.8 123.6l3.5 .6-3.5 .5zM282.8 124.2l3.5-.5v1.2zM95 190.7l2.4 2.6-3.1-1.7z"/>
<path d="M110.8 194.7l1-.7 1.5 3.2zM106.7 225.8l3.4-1-2.9 2.1z"/>
</g>
<g font-size="7">
<text x="250.1" y="29.2">A-A (1:1)</text>
<text x="125.2" y="30.3">A</text>
<text x="352" y="59">B (1:1)</text>
<text x="124.7" y="152.3">A</text>
<text x="289" y="270.6">Motor Mount</text>
<text x="375.6" y="272.3">01</text>
</g>
<g font-size="4.9">
<text x="231.3" y="32.9">16</text>
<text x="83.3" y="36.7">R.75</text>
<text x="220.7" y="41.9" transform="rotate(-90 220.7 41.9)">6</text>
<text x="238.4" y="55">4</text>
<text x="211.7" y="62.1" transform="rotate(-90 211.7 62.1)">44</text>
<text x="153" y="68.9" transform="rotate(-90 153 68.9)">5.56</text>
<text x="360.3" y="71.4">31</text>
<text x="296.7" y="76.9">8</text>
<text x="320.4" y="79.8" transform="rotate(-90 320.4 79.8)">10</text>
<text x="137.4" y="88.3">Ø4</text>
<text x="221.5" y="86.5" transform="rotate(-90 221.5 86.5)">5.4</text>
<text x="320.3" y="89.8" transform="rotate(-90 320.3 89.8)">10</text>
<text x="359.9" y="91.5">29</text>
<text x="385.4" y="91.8" transform="rotate(-90 385.4 91.8)">2</text>
<text x="385.9" y="92.6">1</text>
<text x="68.5" y="100.5" transform="rotate(-90 68.5 100.5)">5</text>
<text x="110.3" y="97.1" transform="rotate(35 110.3 97.1)">Ø3.58</text>
<text x="242.2" y="99.5">38</text>
<text x="272.6" y="100.1" transform="rotate(-90 272.6 100.1)">5</text>
<text x="294.6" y="98.9">5</text>
<text x="62.2" y="110.6" transform="rotate(-90 62.2 110.6)">39.75</text>
<text x="72" y="112.1" transform="rotate(-90 72 112.1)">29.7</text>
<text x="79.6" y="112" transform="rotate(-90 79.6 112)">22.8</text>
<text x="86.7" y="108.4" transform="rotate(-90 86.7 108.4)">2.1</text>
<text x="292.6" y="113.4">4.88</text>
<text x="111.8" y="114.2">5</text>
<text x="269.9" y="125.6" transform="rotate(-90 269.9 125.6)">7</text>
<text x="291" y="122.8" transform="rotate(1 291 122.8)">Ø1.5</text>
<text x="96.2" y="131.6">12.2</text>
<text x="151" y="126.1" transform="rotate(1 151 126.1)">Ø7</text>
<text x="72.8" y="172" transform="rotate(38 72.8 172)">R38</text>
<text x="98.9" y="174.5" transform="rotate(55 98.9 174.5)">R24</text>
<text x="79" y="237.7" transform="rotate(-25 79 237.7)">R19</text>
<text x="289" y="248.5">Kenan Kao</text>
<text x="326.2" y="248.5">7/20/2025</text>
<text x="399.1" y="285.7">1/1</text>
</g>
<g font-size="3.5">
<text x="39" y="8.8">1</text>
<text x="89" y="8.8">2</text>
<text x="139" y="8.8">3</text>
<text x="189" y="8.8">4</text>
<text x="239" y="8.8">5</text>
<text x="289" y="8.8">6</text>
<text x="339" y="8.8">7</text>
<text x="389" y="8.8">8</text>
<text x="16.3" y="30.2">A</text>
<text x="411.3" y="30.2">A</text>
<text x="16.3" y="78">B</text>
<text x="411.3" y="78">B</text>
<text x="16.2" y="125.9">C</text>
<text x="411.2" y="125.9">C</text>
<text x="16.2" y="173.7">D</text>
<text x="411.2" y="173.7">D</text>
<text x="16.3" y="221.6">E</text>
<text x="411.3" y="221.6">E</text>
<text x="16.4" y="269.4">F</text>
<text x="411.4" y="269.4">F</text>
<text x="39" y="290.8">1</text>
<text x="89" y="290.8">2</text>
<text x="139" y="290.8">3</text>
<text x="189" y="290.8">4</text>
<text x="239" y="290.8">5</text>
<text x="289" y="290.8">6</text>
<text x="339" y="290.8">7</text>
<text x="389" y="290.8">8</text>
</g>
<g font-size="2.5">
<text x="231" y="242.9">Dept.</text>
<text x="255" y="242.9">Technical reference</text>
<text x="289" y="242.9">Created by</text>
<text x="350" y="242.9">Approved by</text>
<text x="289" y="252.8">Document type</text>
<text x="350" y="252.8">Document status</text>
<text x="289" y="262.9">Title</text>
<text x="350" y="262.9">DWG No.</text>
<text x="350" y="279.9">Rev.</text>
<text x="360" y="279.9">Date of issue</text>
<text x="396" y="279.9">Sheet</text>
</g>
</svg>
